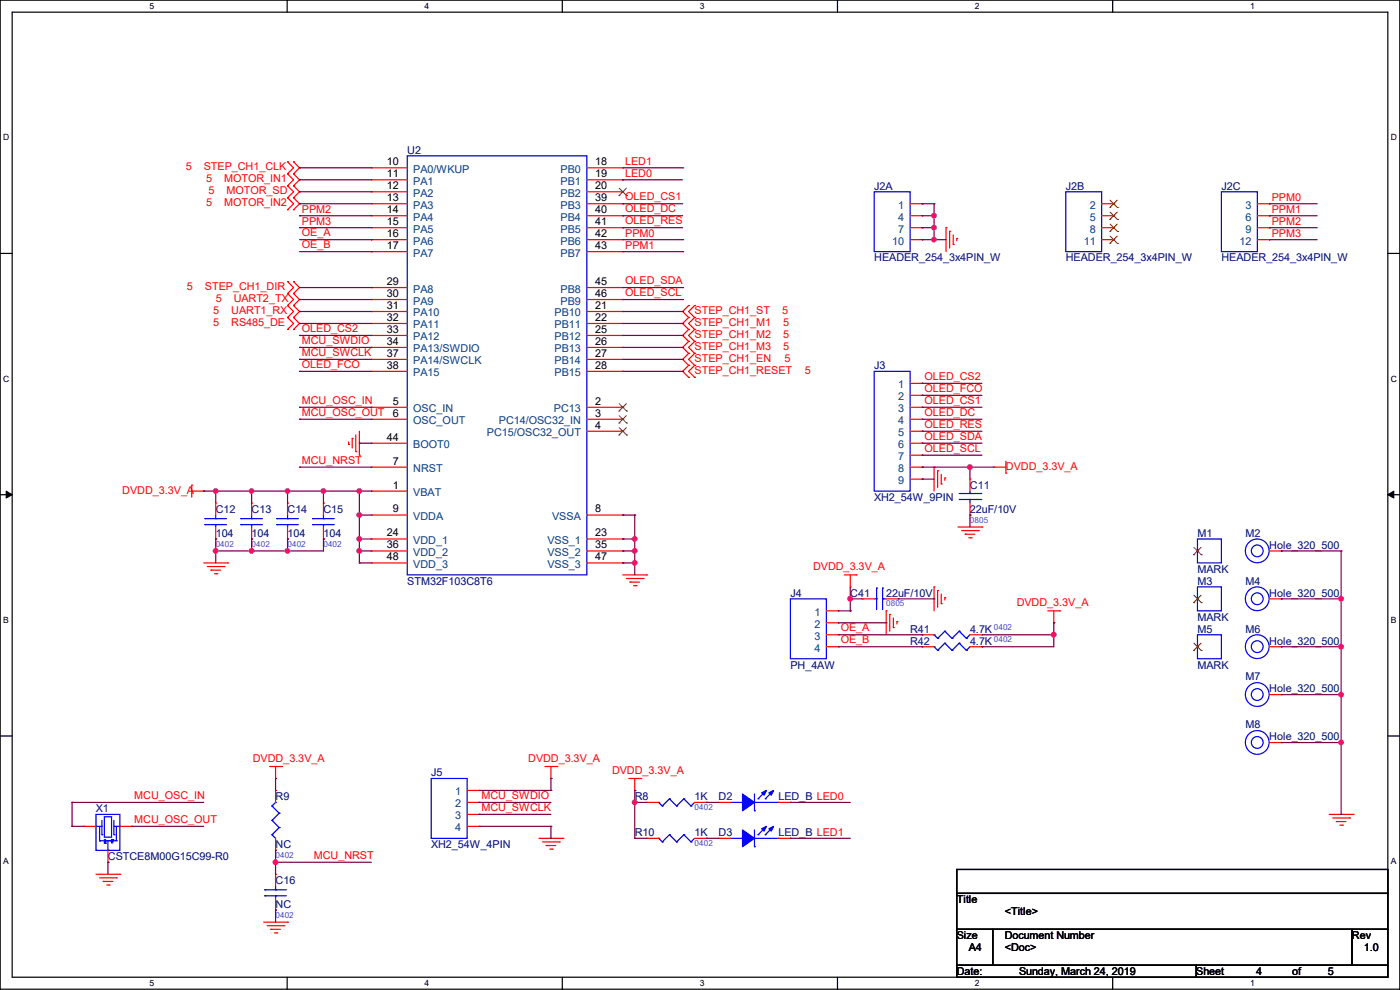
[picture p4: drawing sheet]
<svg xmlns="http://www.w3.org/2000/svg" width="297mm" height="210mm" viewBox="0 0 297 210" stroke-linecap="round" stroke-linejoin="round" font-family="sans-serif">
<path d="M0 0h297v209.8h-297zM2.6 2.6h291.8v204.7h-291.8z" fill="none" stroke="#000" stroke-width=".25"/>
<g fill="#fff">
<path d="M31.7 .3h1v2h-1z"/>
<path d="M31.7 207.6h1v1.9h-1z"/>
</g>
<path d="M60.9 0v2.6M60.9 207.3v2.5" fill="none" stroke="#000" stroke-width=".25"/>
<g fill="#fff">
<path d="M90.1 .3h1v2h-1z"/>
<path d="M90.1 207.6h1v1.9h-1z"/>
</g>
<path d="M119.3 0v2.6M119.3 207.3v2.5" fill="none" stroke="#000" stroke-width=".25"/>
<g fill="#fff">
<path d="M148.5 .3h.9v2h-.9z"/>
<path d="M148.5 207.6h.9v1.9h-.9z"/>
</g>
<path d="M177.7 0v2.6M177.7 207.3v2.5" fill="none" stroke="#000" stroke-width=".25"/>
<g fill="#fff">
<path d="M206.8 .3h1v2h-1z"/>
<path d="M206.8 207.6h1v1.9h-1z"/>
</g>
<path d="M236.1 0v2.6M236.1 207.3v2.5" fill="none" stroke="#000" stroke-width=".25"/>
<g fill="#fff">
<path d="M265.2 .3h1v2h-1z"/>
<path d="M265.2 207.6h1v1.9h-1z"/>
<path d="M.7 28.2h1.2v1.9h-1.2z"/>
<path d="M295.1 28.2h1.2v1.9h-1.2z"/>
<path d="M.7 79.3h1.2v2h-1.2z"/>
<path d="M295.1 79.3h1.2v2h-1.2z"/>
</g>
<path d="M0 53.8h2.6M294.4 53.8h2.6" fill="none" stroke="#000" stroke-width=".25"/>
<g fill="#fff">
<path d="M.7 130.5h1.2v2h-1.2z"/>
<path d="M295.1 130.5h1.1v2h-1.1z"/>
</g>
<path d="M0 104.9h2.6M294.4 104.9h2.6" fill="none" stroke="#000" stroke-width=".25"/>
<path d="M1.3 104.2l1.3 .7-1.3 .8zM294.4 104.9l1.3-.7v1.5z" fill="#000" stroke="#000" stroke-width=".21"/>
<g fill="#fff">
<path d="M.7 181.7h1.2v2h-1.2z"/>
<path d="M295.1 181.7h1.1v2h-1.1z"/>
</g>
<path d="M0 156.1h2.6M294.4 156.1h2.6M203 184.4h91.4v5.1h-91.4zM203 189.5h91.4v7.6h-91.4zM203 197.1h7.6v7.7h-7.6zM210.6 197.1h76.2v7.7h-76.2zM286.8 197.1h7.6v7.7h-7.6zM203 204.8h50.8v2.5h-50.8zM253.8 204.8h40.6v2.5h-40.6z" fill="none" stroke="#000" stroke-width=".25"/>
<g fill="none" stroke="#f00" stroke-width=".25">
<path d="M61 34.3h.1M61 36.9h.1M61 39.4h.1M61 34.3l1.3 1.3-1.3 1.3M61 36.9l1.3 1.2-1.3 1.3M61 39.4l1.3 1.3-1.3 1.3M62.3 36.9h.1M62.3 34.3h.1M62.3 39.4h.1M62.3 34.3l1.2 1.3-1.2 1.3M62.3 36.9l1.2 1.2-1.2 1.3M62.3 39.4l1.2 1.3-1.2 1.3"/>
<path d="M78.8 35.6h.1M78.8 38.1h.1M78.8 35.6h7.6M78.8 38.1h7.6M124.5 35.6h7.6M124.5 38.1h7.6M132.1 35.6h.1M132.1 38.1h.1M61 59.7h.1M61 42h.1M61 44.5h.1M61 59.7l1.3 1.3-1.3 1.3"/>
<path d="M61 42l1.3 1.2-1.3 1.3M62.3 59.7h.1M62.3 42h.1M62.3 44.5h.1M62.3 59.7l1.2 1.3-1.2 1.3M62.3 42l1.2 1.2-1.2 1.3M78.8 40.7h.1M78.8 43.2h.1M78.8 45.8h.1M78.8 48.3h.1M78.8 50.8h.1M78.8 53.4h.1"/>
<path d="M78.8 40.7h7.6M78.8 43.2h7.6M78.8 45.8h7.6M78.8 48.3h7.6M78.8 50.8h7.6M78.8 53.4h7.6M124.5 40.7h7.6M124.5 43.2h7.6M124.5 45.8h7.6M124.5 48.3h7.6M124.5 50.8h7.6M124.5 53.4h7.6"/>
<path d="M132.1 40.7h.1M132.1 43.2h.1M132.1 45.8h.1M132.1 48.3h.1M132.1 50.8h.1M132.1 53.4h.1M193.1 43.2h2.5M193.1 45.8h2.5M193.1 48.3h2.5M193.1 50.8h2.5M195.6 43.2h.1M195.6 45.8h.1"/>
<path d="M195.6 48.3h.1M195.6 50.8h.1M200.7 48.3h.1M200.7 48.3v5.1M201.5 49.1h.1M201.5 49.1v3.5M202.2 51.9h.1M202.2 49.8v2.1M203 50.6h.1M203 50.6v.5M233.7 43.2h2.6M233.7 45.8h2.6"/>
<path d="M233.7 48.3h2.6M233.7 50.8h2.6M236.3 43.2h.1M236.3 45.8h.1M236.3 48.3h.1M236.3 50.8h.1M266.7 43.2h2.6M266.7 45.8h2.6M266.7 48.3h2.6M266.7 50.8h2.6M269.3 43.2h.1M269.3 45.8h.1"/>
<path d="M269.3 48.3h.1M269.3 50.8h.1M61 67.4h.1M61 69.9h.1M61 64.8h.1M61 62.3h.1M61 67.4l1.3 1.2-1.3 1.3M61 64.8l1.3 1.3-1.3 1.3M61 62.3l1.3 1.2-1.3 1.3M62.3 69.9h.1M62.3 67.4h.1M62.3 64.8h.1"/>
<path d="M62.3 62.3h.1M62.3 67.4l1.2 1.2-1.2 1.3M62.3 64.8l1.2 1.3-1.2 1.3M62.3 62.3l1.2 1.2-1.2 1.3M78.8 61h.1M78.8 63.5h.1M78.8 66.1h.1M78.8 68.6h.1M78.8 71.2h.1M78.8 73.7h.1M78.8 76.2h.1M78.8 78.8h.1"/>
<path d="M78.8 61h7.6M78.8 63.5h7.6M78.8 66.1h7.6M78.8 68.6h7.6M78.8 71.2h7.6M78.8 73.7h7.6M78.8 76.2h7.6M78.8 78.8h7.6M124.5 61h7.6M124.5 63.5h7.6M124.5 66.1h7.6M124.5 68.6h7.6"/>
<path d="M124.5 71.2h7.6M124.5 73.7h7.6M124.5 76.2h7.6M124.5 78.8h7.6M132.1 66.1h.1M132.1 68.6h.1M132.1 71.2h.1M132.1 73.7h.1M132.1 76.2h.1M132.1 78.8h.1M132.1 61h.1M132.1 63.5h.1"/>
<path d="M146.1 64.8h.1M146.1 67.4h.1M146.1 77.5h.1M146.1 75h.1M146.1 69.9h.1M146.1 72.4h.1M146.1 64.8l-1.3 1.3 1.3 1.3M146.1 77.5l-1.3 1.3 1.3 1.3M146.1 75l-1.3 1.2 1.3 1.3M146.1 67.4l-1.3 1.2 1.3 1.3M146.1 69.9l-1.3 1.3 1.3 1.2M146.1 72.4l-1.3 1.3 1.3 1.3"/>
<path d="M147.4 67.4h.1M147.4 64.8h.1M147.4 77.5h.1M147.4 75h.1M147.4 69.9h.1M147.4 72.4h.1M147.4 64.8l-1.3 1.3 1.3 1.3M147.4 77.5l-1.3 1.3 1.3 1.3M147.4 75l-1.3 1.2 1.3 1.3M147.4 67.4l-1.3 1.2 1.3 1.3M147.4 69.9l-1.3 1.3 1.3 1.2M147.4 72.4l-1.3 1.3 1.3 1.3"/>
<path d="M74 94.3h.1M74 93.8v.5M74.7 93h.1M74.7 93v2M75.5 95.8h.1M75.5 92.2v3.6M76.2 96.6h.1M76.2 91.5v5.1M78.8 86.4h.1M78.8 88.9h.1M78.8 99.1h.1M78.8 94h.1"/>
<path d="M78.8 99.1h7.6M78.8 86.4h7.6M78.8 88.9h7.6M78.8 94h7.6M124.5 86.4h7.6M124.5 88.9h7.6M124.5 91.5h7.6M132.1 86.4h.1M132.1 88.9h.1M132.1 91.5h.1M146.1 80.1h.1M147.4 80.1h.1"/>
<path d="M193.1 99.1h2.5M193.1 86.4h2.5M193.1 88.9h2.5M193.1 94h2.5M193.1 91.5h2.5M193.1 81.3h2.5M193.1 83.9h2.5M193.1 96.6h2.5M195.6 81.3h.1M195.6 83.9h.1M195.6 86.4h.1M195.6 88.9h.1"/>
<path d="M195.6 91.5h.1M195.6 94h.1M195.6 96.6h.1M195.6 99.1h.1M198.2 99.1h.1M198.2 99.1v5.1M198.9 99.9h.1M198.9 99.9v3.5M210.9 99.1h.1M210.9 99.1h2.5M213.4 97.8v2.6M40.7 102.9h.1"/>
<path d="M40.7 104.2h2.5M40.7 102.9v2.6M43.2 104.2h.1M43.2 119.4h5.1M45.8 114.3h.1M45.8 106.7h.1M45.8 106.7v2.6M45.8 111.8v2.5M48.3 119.4h.1M53.4 114.3h.1M53.4 106.7h.1M53.4 106.7v2.6"/>
<path d="M53.4 111.8v2.5M61 114.3h.1M61 106.7h.1M61 106.7v2.6M61 111.8v2.5M68.6 114.3h.1M68.6 106.7h.1M68.6 106.7v2.6M68.6 111.8v2.5M78.8 104.2h.1M78.8 109.3h.1M78.8 114.3h.1"/>
<path d="M78.8 116.9h.1M78.8 119.4h.1M78.8 119.4h7.6M78.8 104.2h7.6M78.8 109.3h7.6M78.8 114.3h7.6M78.8 116.9h7.6M124.5 119.4h7.6M124.5 109.3h7.6M124.5 114.3h7.6M124.5 116.9h7.6M132.1 109.3h.1"/>
<path d="M132.1 114.3h.1M132.1 116.9h.1M132.1 119.4h.1M193.1 101.6h2.5M195.6 101.6h.1M199.7 102.7h.1M199.7 100.6v2.1M200.4 101.4h.1M200.4 101.4v.5M203.2 111.8h5.1M204 112.6h3.6M204.8 113.3h.1"/>
<path d="M204.8 113.3h2M205.5 114.1h.5M205.8 101.6h.1M205.8 109.3h.1M205.8 101.6v2.6M205.8 106.7v2.6M206 114.1h.1M207.6 112.6h.1M208.3 111.8h.1M213.4 100.4h.1M254 116.9h.1M269.3 116.9h2.5"/>
<path d="M271.8 116.9h.1M44 120.2h3.5M44.7 120.9h.1M44.7 120.9h2.1M45.5 121.7h.5M46 121.7h.1M47.5 120.2h.1M132.1 122h5.1M132.9 122.7h3.5M133.6 123.5h.1M133.6 123.5h2.1M134.4 124.2h.5"/>
<path d="M134.9 124.2h.1M136.4 122.7h.1M137.2 122h.1M175.3 129.6h2.5M175.3 132.1h2.5M175.3 134.7h2.5M175.3 137.2h2.5M177.8 129.6h.1M177.8 132.1h.1M177.8 134.7h.1M177.8 137.2h.1M179.1 122h2.6"/>
<path d="M180.4 124.5h.1M180.4 122v2.5M181.7 122h.1M182.9 127h.1M182.9 127h2.6M188 129.6h.1M188 129.6v5.1M188 127h2.5M188.8 130.3h.1M188.8 130.3v3.6M189.5 133.1h.1M189.5 131.1v2"/>
<path d="M190.3 131.9h.1M190.3 131.9v.5M190.5 127h.1M195.6 134.7h.1M195.6 137.2h.1M195.6 134.7h2.6M195.6 137.2h2.6M198.2 124.5h.1M198.2 124.5v5.1M198.9 125.3h.1M198.9 125.3v3.5M199.7 128.1h.1"/>
<path d="M199.7 126v2.1M200.4 126.8h.1M200.4 126.8v.5M205.8 134.7h2.5M205.8 137.2h2.5M208.3 134.7h.1M208.3 137.2h.1M222.3 129.6h2.5M223.6 132.1h.1M223.6 129.6v2.5M224.8 129.6h.1M254 127h.1"/>
<path d="M254 137.2h.1M269.3 137.2h2.5M269.3 127h2.5M271.8 127h.1M271.8 137.2h.1M269.3 147.4h2.5M269.3 157.5h2.5M271.8 147.4h.1M271.8 157.5h.1M17.8 175.3h.1M17.8 175.3h2.6M25.4 175.3h2.6"/>
<path d="M28 175.3h.1M57.2 162.6h2.5M58.5 165.1h.1M58.5 167.7h.1M58.5 162.6v2.5M58.5 167.7v2.5M58.5 177.8v2.6M59.7 162.6h.1M99.1 172.8h2.5M99.1 170.2h2.5M99.1 167.7h2.5M99.1 175.3h2.5"/>
<path d="M101.6 167.7h.1M101.6 170.2h.1M101.6 172.8h.1M101.6 175.3h.1M114.3 177.8h5.1M115.1 178.6h3.6M115.6 162.6h2.6M115.9 179.4h.1M115.9 179.4h2M116.9 165.1h.1M116.9 162.6v2.5M118.2 162.6h.1"/>
<path d="M118.7 178.6h.1M119.4 177.8h.1M133.4 165.1h2.5M134.7 167.7h.1M134.7 165.1v2.6M135.9 165.1h.1M137.2 177.8h.1M137.2 170.2h.1M137.2 177.8h2.5M137.2 170.2h2.5M147.4 177.8h2.5M147.4 170.2h2.5"/>
<path d="M149.9 177.8h.1M149.9 170.2h.1M152.4 170.2h.1M152.4 177.8h.1M152.4 177.8h2.6M152.4 170.2h2.6M165.1 177.8h2.6M165.1 170.2h2.6M167.7 170.2h.1M167.7 177.8h.1M282 172.8h5.1M282.7 173.5h3.6"/>
<path d="M283.5 174.3h.1M283.5 174.3h2M284.3 175h.5M284.8 175h.1M286.3 173.5h.1M287.1 172.8h.1M20.4 185.5h5M21.1 186.2h3.6M21.9 187h.1M21.9 187h2M22.6 187.7h.6M22.9 182.9h.1"/>
<path d="M22.9 180.4v2.5M23.2 187.7h.1M24.7 186.2h.1M25.4 185.5h.1M55.9 195.6h5.1M56.7 196.4h3.5M57.4 197.1h.1M57.4 197.1h2.1M58.2 197.9h.5M58.5 193.1h.1M58.5 185.5h.1M58.5 180.4h.1"/>
<path d="M58.5 185.5v2.5M58.5 190.5v2.6M58.7 197.9h.1M60.2 196.4h.1M61 195.6h.1M116.6 180.1h.5M117.1 180.1h.1"/>
</g>
<g fill="none" stroke="#00f" stroke-width=".25">
<path d="M86.4 33.1h38.1v88.9h-38.1zM185.5 40.7h7.6v12.7h-7.6zM226.1 40.7h7.6v12.7h-7.6zM259.1 40.7h7.6v12.7h-7.6zM185.5 78.8h7.6v25.4h-7.6zM43.5 110h.1M43.5 111.3h.1M43.5 110h4.5M43.5 111.3h4.5M45.8 111.3h.1M45.8 110h.1M45.8 109.3v.7"/>
<path d="M45.8 111.3v.5M51.1 110h.1M51.1 111.3h.1M51.1 110h4.6M51.1 111.3h4.6M53.4 111.3h.1M53.4 110h.1M53.4 109.3v.7M53.4 111.3v.5M58.7 110h.1M58.7 111.3h.1M58.7 110h4.6"/>
<path d="M58.7 111.3h4.6M61 111.3h.1M61 110h.1M61 109.3v.7M61 111.3v.5M66.3 110h.1M66.3 111.3h.1M66.3 110h4.6M66.3 111.3h4.6M68.6 111.3h.1M68.6 110h.1M68.6 109.3v.7"/>
<path d="M68.6 111.3v.5M203.5 106h4.6M203.5 104.7h4.6M205.8 104.7h.1M205.8 106h.1M205.8 104.2v.5M205.8 106v.7M208.1 106h.1M208.1 104.7h.1M254 114.3h5.1v5.1h-5.1zM167.7 127h7.6v12.7h-7.6zM185.5 127h.5"/>
<path d="M186 127h.1M186 124.8h.1M186 124.8v4.5M187.2 124.8h.1M187.2 127h.1M187.2 127h.8M187.2 124.8v4.5M198.2 134.7h.1M198.2 137.2h.1M198.2 134.7l.7 .7M198.2 137.2l.7 .8M198.9 135.4h.1"/>
<path d="M198.9 138h.1M200.4 133.9h.1M200.4 136.4h.1M200.4 133.9l1.6 1.5M200.4 133.9l-1.5 1.5M200.4 136.4l1.6 1.6M200.4 136.4l-1.5 1.6M202 135.4h.1M202 138h.1M203.5 133.9h.1M203.5 136.4h.1M203.5 133.9l1.5 1.5"/>
<path d="M203.5 133.9l-1.5 1.5M203.5 136.4l1.5 1.6M203.5 136.4l-1.5 1.6M205 135.4h.1M205 138h.1M205.8 134.7l-.8 .7M205.8 137.2l-.8 .8M254 124.5h5.1v5.1h-5.1zM254 134.7h5.1v5h-5.1zM20.4 172.8h5v7.6h-5zM20.4 175.3h.1M20.4 175.3h1.2"/>
<path d="M21.1 178.4h.1M21.1 178.4h1M21.1 175.3v3.1M21.6 177.1h.1M21.6 174v3.1M22.1 173.3h1.6v4.3h-1.6zM22.1 178.9h.1M22.1 178.1v.8M22.4 178.9h.1M22.4 178.4h.1M22.4 178.4h1.3M22.4 178.1v.8"/>
<path d="M22.9 178.4v2M23.7 178.1h.1M23.7 178.4h.1M23.7 178.1v.8M23.9 178.4h.1M23.9 178.1h.1M23.9 178.4h.8M23.9 178.1v.8M24.2 177.1h.1M24.2 174v3.1M24.2 175.3h1.2M24.7 178.4h.1"/>
<path d="M24.7 175.3v3.1M25.4 175.3h.1M57.7 177.1h.1M57.7 174h.1M57.7 171h.1M57.7 177.1l.8 .7M57.7 174l1.5 1.6M57.7 171l1.5 1.5M58.5 170.2h.1M58.5 170.2l-.8 .8M59.2 175.6h.1M59.2 172.5h.1"/>
<path d="M59.2 175.6l-1.5 1.5M59.2 172.5l-1.5 1.5M91.5 165.1h7.6v12.7h-7.6zM139.7 177.8h.1M139.7 170.2h.1M139.7 177.8l.8 .8M139.7 170.2l.8 .8M140.5 178.6h.1M140.5 171h.1M142 177.1h.1M142 169.5h.1M142 177.1l1.6 1.5"/>
<path d="M142 177.1l-1.5 1.5M142 169.5l1.6 1.5M142 169.5l-1.5 1.5M143.6 178.6h.1M143.6 171h.1M145.1 177.1h.1M145.1 169.5h.1M145.1 177.1l1.5 1.5M145.1 177.1l-1.5 1.5M145.1 169.5l1.5 1.5M145.1 169.5l-1.5 1.5M146.6 178.6h.1"/>
<path d="M146.6 171h.1M147.4 177.8l-.8 .8M147.4 170.2l-.8 .8M155 170.2h2.5M155 177.8h2.5M157.5 170.2h.1M157.5 177.8h.1M160.1 172h.1M160.1 179.6h.1M160.1 168.4v3.6M160.1 176.1v3.5M160.1 170.2h5"/>
<path d="M160.1 177.8h5M160.8 169.5h.1M160.8 177.1h.1M162.3 169.5h.1M162.3 177.1h.1M162.3 167.9l-1.5 1.6M162.3 175.6l-1.5 1.5M163.9 167.9l-1.6 1.6M163.9 175.6l-1.6 1.5M165.1 170.2h.1M165.1 177.8h.1M22.9 180.4h.1"/>
<path d="M56.2 188.8h.1M56.2 190h.1M56.2 188.8h4.5M56.2 190h4.5M58.5 190h.1M58.5 188.8h.1M58.5 188v.8M58.5 190v.5"/>
<circle cx="266.7" cy="116.9" r="1.25"/>
<circle cx="266.7" cy="116.9" r="2.52"/>
<circle cx="266.7" cy="127" r="1.25"/>
<circle cx="266.7" cy="137.2" r="1.25"/>
<circle cx="266.7" cy="127" r="2.52"/>
<circle cx="266.7" cy="137.2" r="2.52"/>
<circle cx="266.7" cy="147.3" r="1.25"/>
<circle cx="266.7" cy="157.5" r="1.25"/>
<circle cx="266.7" cy="157.5" r="2.52"/>
<circle cx="266.7" cy="147.3" r="2.52"/>
</g>
<g fill="none" stroke="#804000" stroke-width=".21">
<path d="M131.4 39.9l1.5 1.6M132.9 39.9l-1.6 1.6M131.3 41.5h.1M132.9 41.5h.1M235.5 44h.1M235.5 46.6h.1M235.5 49.1h.1M235.5 51.6h.1M235.5 42.5l1.6 1.5M235.5 45l1.6 1.6M235.5 47.5l1.6 1.6M235.5 50.1l1.6 1.5"/>
<path d="M237 42.5l-1.5 1.5M237 45l-1.5 1.6M237 47.5l-1.5 1.6M237 50.1l-1.5 1.5M237.1 44h.1M237.1 46.6h.1M237.1 49.1h.1M237.1 51.6h.1M131.3 87.2h.1M131.3 89.7h.1M131.3 92.3h.1M131.4 85.6l1.5 1.6"/>
<path d="M131.4 88.2l1.5 1.5M131.4 90.7l1.5 1.6M132.9 85.6l-1.6 1.6M132.9 88.2l-1.6 1.5M132.9 90.7l-1.6 1.6M132.9 87.2h.1M132.9 89.7h.1M132.9 92.3h.1M253.2 117.7h.1M253.3 116.1l1.5 1.6M254.8 116.1l-1.6 1.6M254.8 117.7h.1"/>
<path d="M253.2 127.8h.1M253.2 138h.1M253.3 126.3l1.5 1.5M253.3 136.4l1.5 1.6M254.8 126.3l-1.6 1.5M254.8 136.4l-1.6 1.6M254.8 127.8h.1M254.8 138h.1"/>
</g>
<g fill="#00f" stroke="#00f" stroke-width=".25">
<path d="M157.5 168.4l2.6 1.8-2.6 1.8z" fill-rule="evenodd"/>
<path d="M163.1 168.2l1-.5-.5 1z" fill-rule="evenodd"/>
<path d="M161.6 168.2l1-.5-.5 1z" fill-rule="evenodd"/>
<path d="M157.5 176.1l2.6 1.7-2.6 1.8z" fill-rule="evenodd"/>
<path d="M163.1 175.8l1-.5-.5 1z" fill-rule="evenodd"/>
<path d="M161.6 175.8l1-.5-.5 1z" fill-rule="evenodd"/>
</g>
<g fill="none" stroke="#800040" stroke-width=".25">
<path d="M63.5 38.1h.1M63.5 35.6h.1M63.5 38.1h15.3M63.5 35.6h15.3M132.1 38.1h.1M132.1 38.1h12.7M132.1 35.6h12.7M144.8 35.6h.1M63.5 43.2h.1M63.5 45.8h.1M63.5 48.3h.1M63.5 40.7h.1"/>
<path d="M63.5 48.3h15.3M63.5 50.8h15.3M63.5 43.2h15.3M63.5 45.8h15.3M63.5 53.4h15.3M63.5 40.7h15.3M78.8 53.4h.1M78.8 50.8h.1M132.1 43.2h.1M132.1 45.8h.1M132.1 48.3h.1M132.1 48.3h12.7"/>
<path d="M132.1 50.8h12.7M132.1 43.2h12.7M132.1 45.8h12.7M132.1 53.4h12.7M144.8 50.8h.1M144.8 53.4h.1M195.6 48.3h.1M195.6 50.8h.1M195.6 43.2h.1M195.6 45.8h.1M195.6 48.3h2.6M195.6 50.8h5.1"/>
<path d="M195.6 43.2h2.6M195.6 45.8h2.6M198.2 45.8h.1M198.2 48.3h.1M198.2 43.2h.1M198.2 50.8h.1M198.2 43.2v7.6M269.3 45.8h.1M269.3 43.2h.1M269.3 48.3h.1M269.3 50.8h.1M269.3 48.3h10.1"/>
<path d="M269.3 50.8h10.1M269.3 43.2h10.1M269.3 45.8h10.1M63.5 73.7h.1M63.5 76.2h.1M63.5 63.5h.1M63.5 66.1h.1M63.5 68.6h.1M63.5 71.2h.1M63.5 78.8h.1M63.5 73.7h15.3M63.5 76.2h15.3"/>
<path d="M63.5 63.5h15.3M63.5 66.1h15.3M63.5 68.6h15.3M63.5 61h15.3M63.5 71.2h15.3M63.5 78.8h15.3M78.8 61h.1M132.1 73.7h12.7M132.1 76.2h12.7M132.1 63.5h12.7M132.1 66.1h12.7M132.1 68.6h12.7"/>
<path d="M132.1 61h12.7M132.1 71.2h12.7M132.1 78.8h12.7M144.8 61h.1M144.8 63.5h.1M144.8 66.1h.1M144.8 68.6h.1M144.8 71.2h.1M144.8 73.7h.1M144.8 76.2h.1M144.8 78.8h.1M63.5 86.4h.1"/>
<path d="M63.5 88.9h.1M63.5 99.1h.1M63.5 86.4h15.3M63.5 88.9h15.3M63.5 99.1h15.3M76.2 94h.1M76.2 94h2.6M195.6 81.3h.1M195.6 83.9h.1M195.6 86.4h.1M195.6 88.9h.1M195.6 91.5h.1"/>
<path d="M195.6 94h.1M195.6 96.6h.1M195.6 99.1h.1M195.6 86.4h12.7M195.6 88.9h12.7M195.6 94h12.7M195.6 99.1h15.3M195.6 81.3h12.7M195.6 83.9h12.7M195.6 91.5h12.7M195.6 96.6h12.7M205.8 99.1h.1"/>
<path d="M205.8 99.1v2.5M43.2 104.2h.1M43.2 104.2h35.6M45.8 104.2h.1M45.8 116.9h.1M45.8 114.3h.1M45.8 104.2v2.5M45.8 114.3v5.1M53.4 104.2h.1M53.4 116.9h.1M53.4 114.3h.1M53.4 104.2v2.5"/>
<path d="M53.4 114.3v2.6M61 104.2h.1M61 116.9h.1M61 114.3h.1M61 104.2v2.5M61 114.3v2.6M68.6 104.2h.1M68.6 114.3h.1M68.6 114.3v2.6h-22.8M68.6 104.2v2.5M76.2 104.2h.1M76.2 109.3h.1"/>
<path d="M76.2 114.3h.1M76.2 116.9h.1M76.2 119.4h.1M76.2 104.2v15.2M76.2 109.3h2.6M76.2 114.3h2.6M76.2 116.9h2.6M76.2 119.4h2.6M132.1 109.3h.1M132.1 114.3h.1M132.1 116.9h.1M132.1 119.4h.1"/>
<path d="M132.1 109.3h2.6M132.1 114.3h2.6M132.1 116.9h2.6M132.1 119.4h2.6M134.7 109.3h.1M134.7 114.3h.1M134.7 116.9h.1M134.7 119.4h.1M134.7 109.3v12.7M195.6 101.6h.1M195.6 101.6h2.6M205.8 109.3h.1"/>
<path d="M205.8 109.3v2.5M271.8 116.9h.1M271.8 116.9h12.7M284.5 116.9h.1M284.5 116.9v55.9M177.8 137.2h17.8M177.8 132.1h10.2M177.8 134.7h17.8M177.8 129.6h2.6M180.4 127h.1M180.4 129.6h.1M180.4 127h2.5"/>
<path d="M180.4 124.5v5.1M188 132.1h.1M190.5 127h7.7M195.6 134.7h.1M195.6 137.2h.1M198.2 127h.1M208.3 137.2h.1M208.3 134.7h15.3M223.6 134.7h.1M223.6 132.1h.1M223.6 132.1v5.1h-15.3M271.8 137.2h.1"/>
<path d="M271.8 127h.1M271.8 137.2h12.7M271.8 127h12.7M284.5 137.2h.1M284.5 127h.1M271.8 147.4h12.7M271.8 157.5h12.7M284.5 147.4h.1M284.5 157.5h.1M15.3 170.2h.1M15.3 175.3h.1M15.3 175.3h2.5"/>
<path d="M15.3 170.2h27.9M15.3 170.2v5.1M28 175.3h.1M28 175.3h15.2M58.5 165.1h.1M58.5 165.1v2.6M101.6 170.2h.1M101.6 172.8h.1M101.6 175.3h15.3M101.6 170.2h15.3M101.6 172.8h15.3M101.6 167.7h15.3"/>
<path d="M116.9 167.7h.1M116.9 165.1h.1M116.9 175.3h.1M116.9 177.8h.1M116.9 165.1v2.6M116.9 175.3v2.5M134.7 170.2h.1M134.7 177.8h.1M134.7 167.7h.1M134.7 170.2h2.5M134.7 167.7v10.1M134.7 177.8h2.5"/>
<path d="M149.9 170.2h.1M149.9 177.8h.1M149.9 170.2h2.5M149.9 177.8h2.5M167.7 170.2h.1M167.7 177.8h.1M167.7 170.2h12.7M167.7 177.8h12.7M284.5 172.8h.1M22.9 182.9h.1M22.9 182.9v2.6M58.5 182.9h.1"/>
<path d="M58.5 180.4h.1M58.5 193.1h.1M58.5 182.9h20.3M58.5 180.4v5.1M58.5 193.1v2.5"/>
</g>
<g fill="#f0f" stroke="#f0f" stroke-width=".25">
<circle cx="76.2" cy="109.2" r=".49"/>
<circle cx="76.2" cy="104.2" r=".49"/>
<circle cx="76.2" cy="114.3" r=".49"/>
<circle cx="76.2" cy="116.9" r=".49"/>
<circle cx="45.7" cy="104.2" r=".49"/>
<circle cx="53.4" cy="104.2" r=".49"/>
<circle cx="68.6" cy="104.2" r=".49"/>
<circle cx="61" cy="104.2" r=".49"/>
<circle cx="53.4" cy="116.9" r=".49"/>
<circle cx="61" cy="116.9" r=".49"/>
<circle cx="45.7" cy="116.9" r=".49"/>
<circle cx="58.4" cy="182.9" r=".49"/>
<circle cx="134.6" cy="114.3" r=".49"/>
<circle cx="134.6" cy="116.9" r=".49"/>
<circle cx="134.6" cy="119.4" r=".49"/>
<circle cx="134.6" cy="170.2" r=".49"/>
<circle cx="284.5" cy="147.3" r=".49"/>
<circle cx="284.5" cy="137.2" r=".49"/>
<circle cx="284.5" cy="127" r=".49"/>
<circle cx="198.1" cy="48.3" r=".49"/>
<circle cx="198.1" cy="45.7" r=".49"/>
<circle cx="198.1" cy="50.8" r=".49"/>
<circle cx="205.8" cy="99.1" r=".49"/>
<circle cx="180.4" cy="127" r=".49"/>
<circle cx="223.5" cy="134.6" r=".49"/>
<circle cx="284.5" cy="157.5" r=".49"/>
</g>
<g font-size="2.3">
<text x="82.1" y="35.1">10</text>
<text x="126.3" y="35.1">18</text>
<text x="82.1" y="37.6">11</text>
<text x="82.1" y="40.1">12</text>
<text x="126.3" y="37.6">19</text>
<text x="126.3" y="40.1">20</text>
<text x="82.1" y="42.7">13</text>
<text x="82.1" y="45.2">14</text>
<text x="82.1" y="47.8">15</text>
<text x="126.3" y="42.7">39</text>
<text x="126.3" y="45.2">40</text>
<text x="126.3" y="47.8">41</text>
<text x="82.1" y="50.3">16</text>
<text x="82.1" y="52.8">17</text>
<text x="126.3" y="50.3">42</text>
<text x="126.3" y="52.8">43</text>
<text x="82.1" y="60.5">29</text>
<text x="82.1" y="63">30</text>
<text x="82.1" y="65.5">31</text>
<text x="126.3" y="65.5">21</text>
<text x="126.3" y="60.5">45</text>
<text x="126.3" y="63">46</text>
<text x="82.1" y="68.1">32</text>
<text x="82.1" y="70.6">33</text>
<text x="126.3" y="68.1">22</text>
<text x="126.3" y="70.6">25</text>
<text x="82.1" y="73.2">34</text>
<text x="82.1" y="75.7">37</text>
<text x="126.3" y="73.2">26</text>
<text x="126.3" y="75.7">27</text>
<text x="82.1" y="78.2">38</text>
<text x="126.3" y="78.2">28</text>
<text x="83.4" y="85.9">5</text>
<text x="83.4" y="88.4">6</text>
<text x="126.3" y="85.9">2</text>
<text x="126.3" y="88.4">3</text>
<text x="82.1" y="93.5">44</text>
<text x="126.3" y="90.9">4</text>
<text x="83.4" y="98.6">7</text>
<text x="83.4" y="103.6">1</text>
<text x="82.1" y="113.8">24</text>
<text x="83.4" y="108.7">9</text>
<text x="126.3" y="108.7">8</text>
<text x="126.3" y="113.8">23</text>
<text x="82.1" y="116.3">36</text>
<text x="82.1" y="118.9">48</text>
<text x="126.3" y="116.3">35</text>
<text x="126.3" y="118.9">47</text>
<text x="203" y="191.6">Title</text>
<text x="213.2" y="194.1">&lt;Title&gt;</text>
<text x="203" y="199.2">Size</text>
<text x="205.5" y="201.8">A4</text>
<text x="213.1" y="199.2">Document Number</text>
<text x="213.2" y="201.8">&lt;Doc&gt;</text>
<text x="286.8" y="199.2">Rev</text>
<text x="289.4" y="201.8">1.0</text>
<text x="203" y="206.8">Date:</text>
<text x="216.2" y="206.8">Sunday, March 24, 2019</text>
<text x="253.8" y="206.8">Sheet</text>
<text x="266.5" y="206.8">4</text>
<text x="274.1" y="206.8">of</text>
<text x="281.7" y="206.8">5</text>
</g>
<g font-size="2.3" fill="#000080">
<text x="86.4" y="32.6">U2</text>
<text x="185.5" y="40.2">J2A</text>
<text x="226.1" y="40.2">J2B</text>
<text x="259.1" y="40.2">J2C</text>
<text x="185.5" y="55.5">HEADER_254_3x4PIN_W</text>
<text x="226.1" y="55.5">HEADER_254_3x4PIN_W</text>
<text x="259.1" y="55.5">HEADER_254_3x4PIN_W</text>
<text x="185.5" y="78.3">J3</text>
<text x="185.5" y="106.3">XH2_54W_9PIN</text>
<text x="205.8" y="103.7">C11</text>
<text x="45.8" y="108.8">C12</text>
<text x="45.8" y="113.9">104</text>
<text x="53.4" y="108.8">C13</text>
<text x="53.4" y="113.9">104</text>
<text x="61" y="108.8">C14</text>
<text x="61" y="113.9">104</text>
<text x="68.6" y="108.8">C15</text>
<text x="68.6" y="113.9">104</text>
<text x="205.8" y="108.8">22uF/10V</text>
<text x="254" y="113.9">M1</text>
<text x="264.2" y="113.9">M2</text>
<text x="269.3" y="116.4">Hole_320_500</text>
<text x="86.4" y="124">STM32F103C8T6</text>
<text x="254" y="124">M3</text>
<text x="254" y="121.5">MARK</text>
<text x="264.2" y="124">M4</text>
<text x="167.7" y="126.6">J4</text>
<text x="180.4" y="126.6">C41</text>
<text x="188" y="126.6">22uF/10V</text>
<text x="254" y="131.7">MARK</text>
<text x="269.3" y="126.6">Hole_320_500</text>
<text x="193.1" y="134.2">R41</text>
<text x="193.1" y="136.7">R42</text>
<text x="205.8" y="134.2">4.7K</text>
<text x="205.8" y="136.7">4.7K</text>
<text x="254" y="134.2">M5</text>
<text x="264.2" y="134.2">M6</text>
<text x="269.3" y="136.7">Hole_320_500</text>
<text x="167.7" y="141.8">PH_4AW</text>
<text x="254" y="141.8">MARK</text>
<text x="264.2" y="144.4">M7</text>
<text x="269.3" y="146.9">Hole_320_500</text>
<text x="264.2" y="154.5">M8</text>
<text x="269.3" y="157.1">Hole_320_500</text>
<text x="91.5" y="164.7">J5</text>
<text x="20.4" y="172.3">X1</text>
<text x="58.5" y="169.8">R9</text>
<text x="134.7" y="169.8">R8</text>
<text x="147.4" y="169.8">1K</text>
<text x="152.4" y="169.8">D2</text>
<text x="165.2" y="169.8">LED_B LED0</text>
<text x="58.5" y="179.9">NC</text>
<text x="91.5" y="179.9">XH2_54W_4PIN</text>
<text x="134.7" y="177.4">R10</text>
<text x="147.4" y="177.4">1K</text>
<text x="152.4" y="177.4">D3</text>
<text x="165.2" y="177.4">LED_B LED1</text>
<text x="22.9" y="182.5">CSTCE8M00G15C99-R0</text>
<text x="58.5" y="187.5">C16</text>
<text x="58.5" y="192.6">NC</text>
</g>
<g font-size="2.3" fill="#f00">
<text x="132.6" y="35.1">LED1</text>
<text x="39.4" y="36.2">5</text>
<text x="43.2" y="36.2">STEP_CH1_CLK</text>
<text x="43.7" y="38.7">5</text>
<text x="44.2" y="41.2">5</text>
<text x="47.5" y="38.7">MOTOR_IN1</text>
<text x="48" y="41.2">MOTOR_SD</text>
<text x="132.6" y="37.6">LED0</text>
<text x="43.7" y="43.8">5</text>
<text x="47.5" y="43.8">MOTOR_IN2</text>
<text x="64.1" y="45.3">PPM2</text>
<text x="64.1" y="47.8">PPM3</text>
<text x="132.6" y="42.5">OLED_CS1</text>
<text x="132.6" y="45">OLED_DC</text>
<text x="132.6" y="47.6">OLED_RES</text>
<text x="269.8" y="45.3">PPM1</text>
<text x="269.8" y="42.7">PPM0</text>
<text x="269.8" y="47.8">PPM2</text>
<text x="64.1" y="52.7">OE_B</text>
<text x="64.1" y="50.1">OE_A</text>
<text x="132.6" y="50.3">PPM0</text>
<text x="132.6" y="52.9">PPM1</text>
<text x="269.8" y="50.3">PPM3</text>
<text x="39.7" y="61.6">5</text>
<text x="43.5" y="61.6">STEP_CH1_DIR</text>
<text x="45.8" y="64.1">5</text>
<text x="49.6" y="64.1">UART2_TX</text>
<text x="132.6" y="60.3">OLED_SDA</text>
<text x="132.6" y="62.8">OLED_SCL</text>
<text x="45.3" y="69.2">5</text>
<text x="45.3" y="66.6">5</text>
<text x="49.1" y="69.2">RS485_DE</text>
<text x="49.1" y="66.6">UART1_RX</text>
<text x="64.1" y="70.4">OLED_CS2</text>
<text x="147.4" y="66.6">STEP_CH1_ST</text>
<text x="147.4" y="69.2">STEP_CH1_M1</text>
<text x="147.4" y="71.7">STEP_CH1_M2</text>
<text x="165.9" y="66.6">5</text>
<text x="166.2" y="69.2">5</text>
<text x="166.2" y="71.7">5</text>
<text x="64.1" y="73">MCU_SWDIO</text>
<text x="64.1" y="75.5">MCU_SWCLK</text>
<text x="147.4" y="76.8">STEP_CH1_EN</text>
<text x="147.4" y="74.3">STEP_CH1_M3</text>
<text x="166.2" y="74.3">5</text>
<text x="166.4" y="76.8">5</text>
<text x="64.1" y="78.1">OLED_FCO</text>
<text x="147.4" y="79.3">STEP_CH1_RESET</text>
<text x="170.7" y="79.3">5</text>
<text x="196.1" y="80.6">OLED_CS2</text>
<text x="196.1" y="83.1">OLED_FCO</text>
<text x="64.1" y="85.7">MCU_OSC_IN</text>
<text x="64.1" y="88.2">MCU_OSC_OUT</text>
<text x="196.1" y="85.7">OLED_CS1</text>
<text x="196.1" y="88.2">OLED_DC</text>
<text x="196.1" y="90.8">OLED_RES</text>
<text x="196.1" y="93.3">OLED_SDA</text>
<text x="196.1" y="95.8">OLED_SCL</text>
<text x="64.1" y="98.4">MCU_NRST</text>
<text x="213.4" y="99.7">DVDD_3.3V_A</text>
<text x="26" y="104.7">DVDD_3.3V_A</text>
<text x="172.5" y="121">DVDD_3.3V_A</text>
<text x="215.7" y="128.6">DVDD_3.3V_A</text>
<text x="178.4" y="133.9">OE_A</text>
<text x="178.4" y="136.5">OE_B</text>
<text x="53.6" y="161.6">DVDD_3.3V_A</text>
<text x="112.1" y="161.6">DVDD_3.3V_A</text>
<text x="129.8" y="164.2">DVDD_3.3V_A</text>
<text x="28.5" y="169.5">MCU_OSC_IN</text>
<text x="102.2" y="169.5">MCU_SWDIO</text>
<text x="102.2" y="172">MCU_SWCLK</text>
<text x="28.5" y="174.6">MCU_OSC_OUT</text>
<text x="66.6" y="182.2">MCU_NRST</text>
</g>
<g font-size="2.3" fill="#004080">
<text x="87.7" y="36.7">PA0/WKUP</text>
<text x="87.7" y="39.2">PA1</text>
<text x="87.7" y="41.7">PA2</text>
<text x="118.9" y="36.7">PB0</text>
<text x="118.9" y="39.2">PB1</text>
<text x="118.9" y="41.7">PB2</text>
<text x="87.7" y="44.3">PA3</text>
<text x="87.7" y="46.8">PA4</text>
<text x="118.9" y="44.3">PB3</text>
<text x="118.9" y="46.8">PB4</text>
<text x="190.5" y="44.3">1</text>
<text x="190.5" y="46.8">4</text>
<text x="231.2" y="44.3">2</text>
<text x="231.2" y="46.8">5</text>
<text x="264.2" y="44.3">3</text>
<text x="264.2" y="46.8">6</text>
<text x="87.7" y="49.4">PA5</text>
<text x="87.7" y="51.9">PA6</text>
<text x="118.9" y="49.4">PB5</text>
<text x="118.9" y="51.9">PB6</text>
<text x="189.3" y="51.9">10</text>
<text x="190.5" y="49.4">7</text>
<text x="229.9" y="51.9">11</text>
<text x="231.2" y="49.4">8</text>
<text x="262.9" y="51.9">12</text>
<text x="264.2" y="49.4">9</text>
<text x="87.7" y="54.4">PA7</text>
<text x="118.9" y="54.4">PB7</text>
<text x="87.7" y="62.1">PA8</text>
<text x="87.7" y="64.6">PA9</text>
<text x="118.9" y="62.1">PB8</text>
<text x="118.9" y="64.6">PB9</text>
<text x="87.7" y="67.1">PA10</text>
<text x="87.7" y="69.7">PA11</text>
<text x="117.6" y="67.1">PB10</text>
<text x="117.6" y="69.7">PB11</text>
<text x="87.7" y="72.2">PA12</text>
<text x="87.7" y="74.8">PA13/SWDIO</text>
<text x="87.7" y="77.3">PA14/SWCLK</text>
<text x="117.6" y="72.2">PB12</text>
<text x="117.6" y="74.8">PB13</text>
<text x="117.6" y="77.3">PB14</text>
<text x="87.7" y="79.8">PA15</text>
<text x="117.6" y="79.8">PB15</text>
<text x="190.5" y="82.4">1</text>
<text x="87.7" y="87.5">OSC_IN</text>
<text x="117.5" y="87.5">PC13</text>
<text x="190.5" y="84.9">2</text>
<text x="190.5" y="87.5">3</text>
<text x="87.7" y="90">OSC_OUT</text>
<text x="87.7" y="95.1">BOOT0</text>
<text x="103.3" y="92.5">PC15/OSC32_OUT</text>
<text x="105.8" y="90">PC14/OSC32_IN</text>
<text x="190.5" y="90">4</text>
<text x="190.5" y="92.5">5</text>
<text x="190.5" y="95.1">6</text>
<text x="87.7" y="100.2">NRST</text>
<text x="190.5" y="97.6">7</text>
<text x="190.5" y="100.2">8</text>
<text x="87.7" y="105.2">VBAT</text>
<text x="190.5" y="102.7">9</text>
<text x="87.7" y="110.3">VDDA</text>
<text x="117.1" y="110.3">VSSA</text>
<text x="87.7" y="115.4">VDD_1</text>
<text x="87.7" y="117.9">VDD_2</text>
<text x="116.1" y="115.4">VSS_1</text>
<text x="116.1" y="117.9">VSS_2</text>
<text x="87.7" y="120.5">VDD_3</text>
<text x="116.1" y="120.5">VSS_3</text>
<text x="172.8" y="130.6">1</text>
<text x="172.8" y="133.2">2</text>
<text x="172.8" y="135.7">3</text>
<text x="172.8" y="138.3">4</text>
<text x="96.6" y="168.7">1</text>
<text x="96.6" y="171.3">2</text>
<text x="96.6" y="173.8">3</text>
<text x="96.6" y="176.4">4</text>
</g>
<g font-size="1.8">
<text x="31.7" y="1.9">5</text>
<text x="90.1" y="1.9">4</text>
<text x="148.5" y="1.9">3</text>
<text x="206.8" y="1.9">2</text>
<text x="265.2" y="1.9">1</text>
<text x=".7" y="29.8">D</text>
<text x="295.1" y="29.8">D</text>
<text x=".7" y="80.9">C</text>
<text x="295.1" y="80.9">C</text>
<text x=".7" y="132.1">B</text>
<text x="295.1" y="132.1">B</text>
<text x=".7" y="183.3">A</text>
<text x="295.1" y="183.3">A</text>
<text x="31.7" y="209.2">5</text>
<text x="90.1" y="209.2">4</text>
<text x="148.5" y="209.2">3</text>
<text x="206.8" y="209.2">2</text>
<text x="265.2" y="209.2">1</text>
</g>
<g font-size="1.8" fill="#8000ff">
<text x="205.8" y="110.9">0805</text>
<text x="45.8" y="116">0402</text>
<text x="53.4" y="116">0402</text>
<text x="61" y="116">0402</text>
<text x="68.6" y="116">0402</text>
<text x="188" y="128.7">0805</text>
<text x="210.9" y="133.7">0402</text>
<text x="210.9" y="136.3">0402</text>
<text x="147.4" y="171.8">0402</text>
<text x="147.4" y="179.5">0402</text>
<text x="58.5" y="182">0402</text>
<text x="58.5" y="194.7">0402</text>
</g>
</svg>
